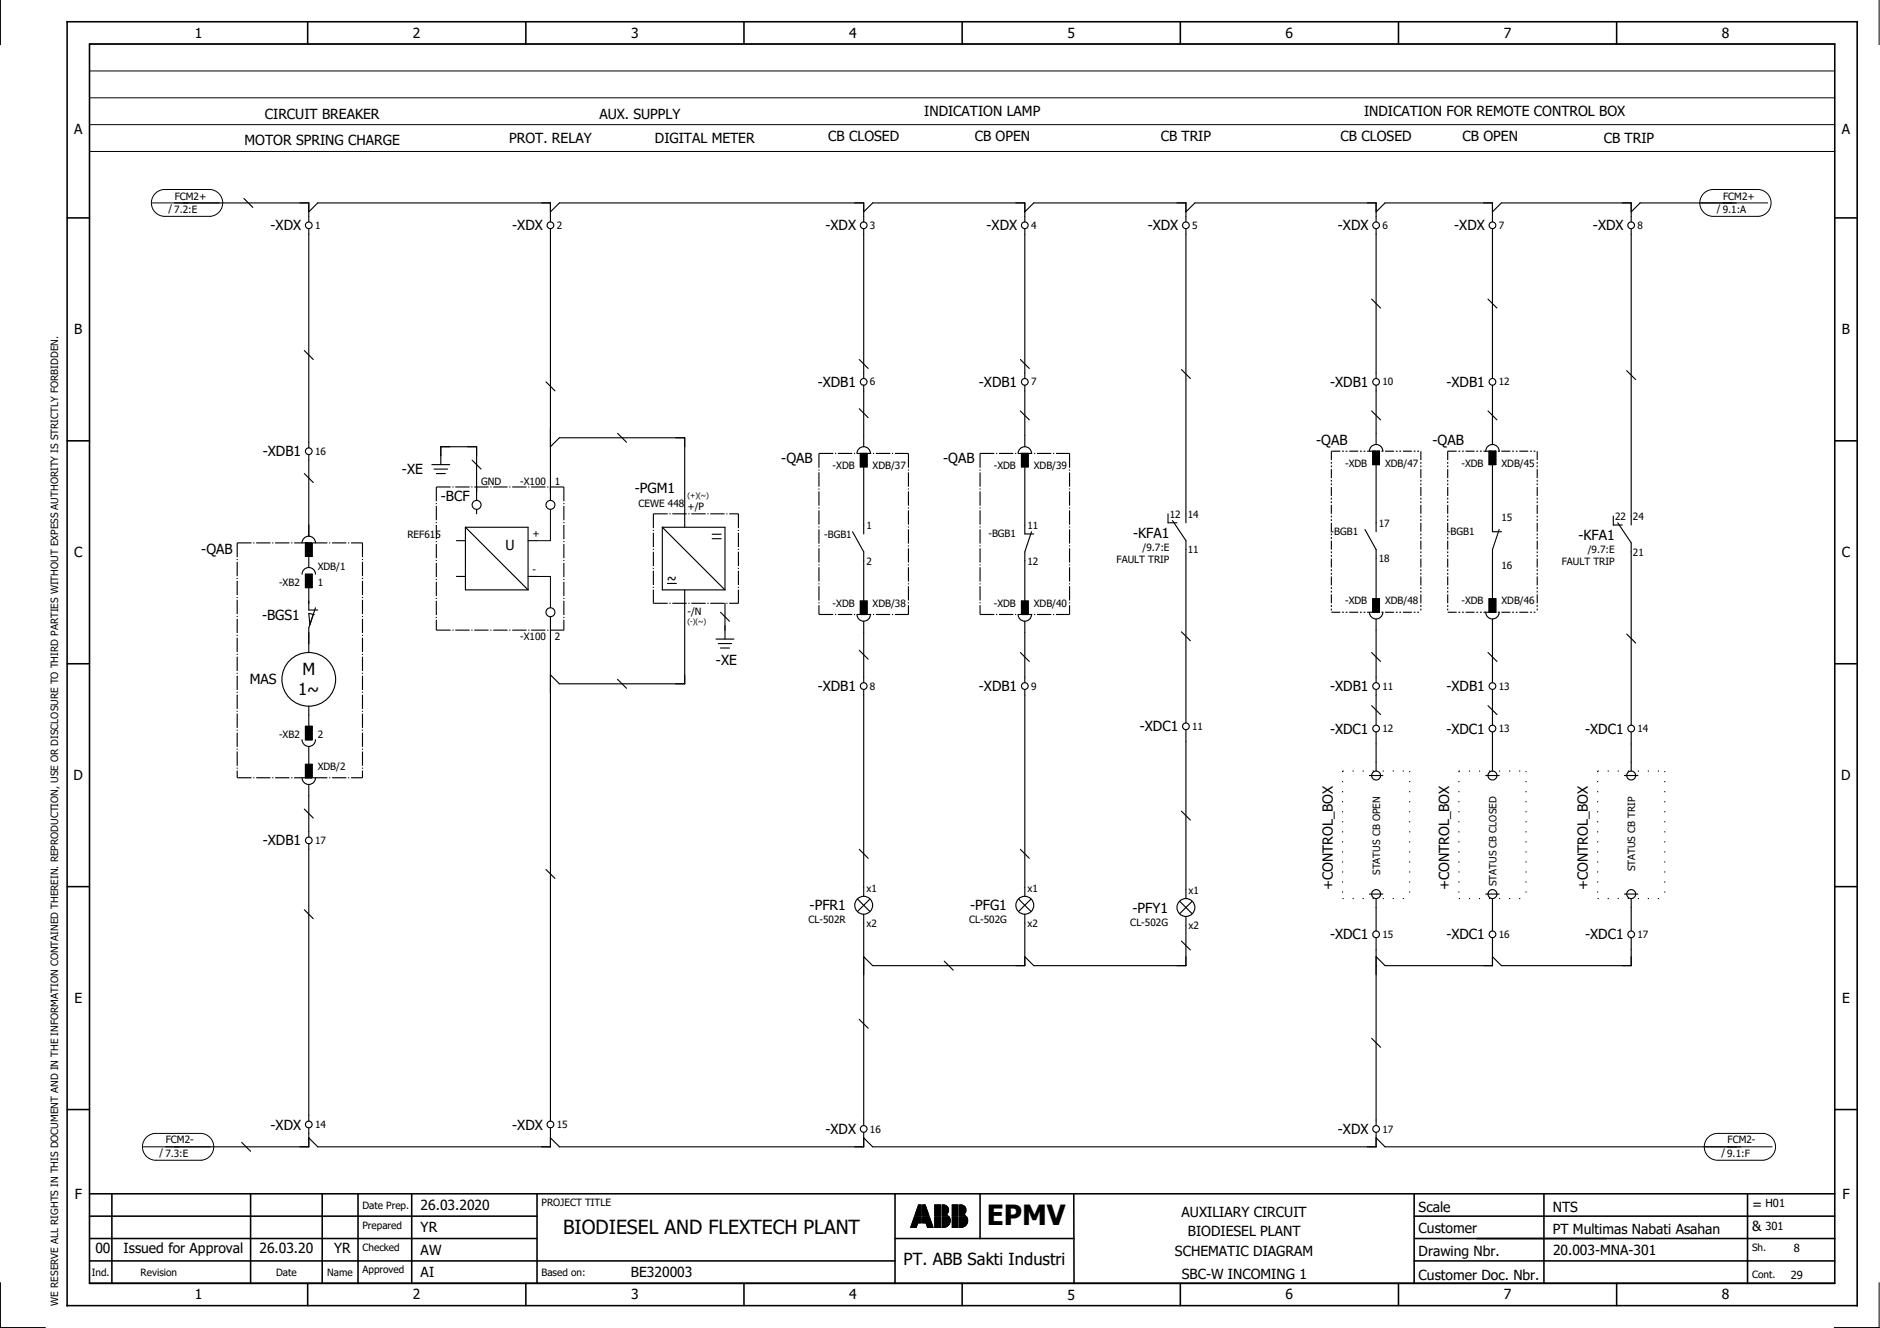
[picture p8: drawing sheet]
<svg xmlns="http://www.w3.org/2000/svg" width="297mm" height="210mm" viewBox="0 0 297 210" stroke-linecap="round" stroke-linejoin="round" font-family="sans-serif">
<g fill="none" stroke="#000" stroke-width=".25">
<path d="M10.6 3.4h282.8v203h-282.8zM14.1 7h275.8v195.8h-275.8zM48.6 3.4v3.6M83.1 3.4v3.6M117.6 3.4v3.6M152 3.4v3.6M186.5 3.4v3.6M221 3.4v3.6M255.4 3.4v3.6M10.6 34.4h3.5M289.9 34.4h3.5M10.6 69.7h3.5"/>
<path d="M289.9 69.7h3.5M10.6 104.9h3.5M289.9 104.9h3.5M10.6 140.1h3.5M289.9 140.1h3.5M10.6 175.4h3.5M289.9 175.4h3.5M14.1 195.8h70.7M14.1 188.7h275.8M14.1 192.2h70.7M14.1 199.3h127.3M17.7 188.7v14.1"/>
<path d="M39.6 188.7v14.1M50.9 188.7v14.1M56.6 188.7v14.1M65.1 188.7v14.1M84.8 188.7v14.1M141.4 195.8h28.3M141.4 188.7v14.2M154.8 188.7v7.1M169.7 188.7v14.2M223.4 195.8h66.5M223.4 188.7v14.1M223.4 192.2h66.5"/>
<path d="M223.4 199.3h66.5M243.9 188.7v14.1M276.1 188.7v14.2M14.1 202.9h275.8M48.6 202.8v3.6M83.1 202.8v3.6M117.6 202.8v3.6M152 202.8v3.6M186.5 202.8v3.6M221 202.8v3.6M255.4 202.8v3.6"/>
</g>
<g fill="none" stroke="#000" stroke-width=".16">
<path d="M.1 0v7M296.9 0v7M14.1 11.2h275.8M14.1 15.5h275.8M14.1 19.7h275.8M14.1 7h275.8M14.1 23.9h275.8M24 32.1h10.6M24.6 30.5l1-.5h.6h7a2.13 2.13 0 0 1 2 2.1 2.13 2.13 0 0 1-2 2.1h-7a2.12 2.12 0 0 1-2.1-1.3 2.12 2.12 0 0 1 .5-2.4zM268.7 32.1h10.6M269.3 30.5l.9-.5h.6h7.1a2.13 2.13 0 0 1 1.9 2.1 2.13 2.13 0 0 1-1.9 2.1h-7.1a2.12 2.12 0 0 1-2.1-1.3 2.12 2.12 0 0 1 .6-2.4zM84.8 91.1h2.2v5"/>
<path d="M87 80.5v5h-2.2M23.2 179.7l1-.5 .5-.1h7.1a2.13 2.13 0 0 1 2 2.2 2.13 2.13 0 0 1-2 2.1h-7.1a2.12 2.12 0 0 1-2-1.3 2.12 2.12 0 0 1 .5-2.4zM270 179.7l.9-.5 .6-.1h7.1a2.13 2.13 0 0 1 1.9 2.2 2.13 2.13 0 0 1-1.9 2.1h-7.1a2.12 2.12 0 0 1-2.1-1.3 2.12 2.12 0 0 1 .6-2.4zM22.6 181.3h10.6M143.9 193.9v.1M144 193.7v.3M144 193.6v.4M144.1 193.4v.6M144.1 193.3v.7M144.2 193.1v.9M144.3 193v1M144.3 192.8v1.2"/>
<path d="M144.4 192.6v1.4M144.4 192.5v1.5M144.5 192.3h1.1v1h-.6l-.2 .7h-.9zM144.5 192.3v1.7M144.6 192v.1M144.6 192.3v1.7M144.6 191.8v.3M144.7 191.7v.4M144.7 192.3v1.7M144.8 191.5v.6M144.8 192.3v1.7M144.8 191.4v.7"/>
<path d="M144.8 192.3v1.6M144.9 191.2v.9M144.9 192.3v1.4M144.9 191.1v1M144.9 192.3v1.3M145 190.9v1.2M145 192.3v1.1M145 190.7v1.4M145 192.3v1M145.1 190.6v1.5M145.1 192.3v1M145.1 190.5h.5v1.6h-1.1z"/>
<path d="M145.1 190.5v1.6M145.2 190.5v1.6M145.2 192.3v1M145.3 190.5v1.6M145.3 192.3v1M145.4 190.5v1.6M145.4 192.3v1M145.5 190.5v1.6M145.5 192.3v1M145.8 190.5h.4l.6 1.6h-1zM145.8 192.3h1l.6 1.7h-.9l-.2-.7h-.5zM145.8 190.5v1.6"/>
<path d="M145.8 192.3v1M145.9 190.5v1.6M145.9 192.3v1M146 190.5v1.6M146 192.3v1M146.1 190.5v1.6M146.1 192.3v1M146.2 190.5v1.6M146.2 192.3v1M146.2 190.6v1.5M146.3 190.8v1.3M146.3 192.3v1"/>
<path d="M146.4 190.9v1.2M146.4 192.3v1.2M146.4 191.1v1M146.4 192.3v1.3M146.5 191.2v.9M146.5 192.3v1.5M146.5 191.4v.7M146.5 192.3v1.6M146.6 191.6v.5M146.6 192.3v1.7M146.6 191.7v.4M146.7 191.9v.2"/>
<path d="M146.7 192.3v1.7M146.7 192v.1M146.8 192.3v1.7M146.8 192.4v1.6M146.9 192.5v1.5M147 192.7v1.3M147 192.8v1.2M147.1 193v1M147.1 193.1v.9M147.2 193.3v.7M147.2 193.5v.5M147.3 193.6v.4"/>
<path d="M147.3 193.8v.2M147.4 193.9v.1M147.7 190.5h.9v1.6h-.9zM147.7 192.3h.9v1.7h-.9zM147.7 190.5v1.6M147.7 192.3v1.7M147.8 190.5v1.6M147.8 192.3v1.7M147.9 190.5v1.6M147.9 192.3v1.7M148 190.5v1.6M148 192.3v1.7"/>
<path d="M148.1 190.5v1.6M148.1 192.3v1.7M148.2 190.5v1.6M148.2 192.3v1.7M148.3 190.5v1.6M148.3 192.3v1.7M148.4 190.5v1.6M148.4 192.3v1.7M148.5 190.5v1.6M148.5 192.3v1.7M148.6 190.5v1.6M148.6 192.3v1.7"/>
<path d="M148.8 190.5a.82 .82 0 0 1 1 .4 .82 .82 0 0 1-.3 1l.3 .2h-1zM148.9 190.5v1.6M148.9 192.3v1.7M149 190.5v1.6M149 192.3v1.7M149.1 190.5v1.6M149.1 192.3v1.7M149.2 190.5v1.6M149.2 192.3v1.7M149.3 190.5v1.6M149.3 192.3v1.7M149.4 190.5v1.6"/>
<path d="M149.4 192.3v1.6M149.5 190.6v1.5M149.5 192.3v1.6M149.6 190.6v1.3M149.6 192v.1M149.6 192.3v1.6M149.6 190.7v1.2M149.7 190.7v1.1M149.7 192v.1M149.7 192.3v1.5M149.7 190.8v.9M149.7 192.1h.1"/>
<path d="M149.8 190.9v.7M149.8 192.3v1.4M149.8 191v.5M149.9 192.3v1.3M150 192.3a1.06 1.06 0 0 1-.9 1.7M150 192.3h-1.2v1.7h.3M150 192.4v1.1M150.1 192.5v.9M150.1 192.7v.5M150.4 190.5h1v1.6h-1zM150.4 192.3h1v1.7h-1zM150.5 190.5v1.6"/>
<path d="M150.5 192.3v1.7M150.6 190.5v1.6M150.6 192.3v1.7M150.7 190.5v1.6M150.7 192.3v1.7M150.8 190.5v1.6M150.8 192.3v1.7M150.9 190.5v1.6M150.9 192.3v1.7M151 190.5v1.6M151 192.3v1.7M151.1 190.5v1.6"/>
<path d="M151.1 192.3v1.7M151.2 190.5v1.6M151.2 192.3v1.7M151.3 190.5v1.6M151.3 192.3v1.7M151.6 190.5a.82 .82 0 0 1 1 .4 .82 .82 0 0 1-.4 1l.3 .2h-.9zM151.7 190.5v1.6M151.7 192.3v1.7M151.8 190.5v1.6M151.8 192.3v1.7M151.9 190.5v1.6M151.9 192.3v1.7"/>
<path d="M152 190.5v1.6M152 192.3v1.7M152.1 190.5v1.6M152.1 192.3v1.7M152.2 190.5v1.6M152.2 192.3v1.6M152.3 190.6v1.5M152.3 192.3v1.6M152.3 190.6v1.3M152.3 192v.1M152.4 190.7v1.1M152.4 192v.1"/>
<path d="M152.4 192.3v1.6M152.4 192.3v1.5M152.5 190.8v.9M152.5 192.1h.1M152.5 192.3v1.5M152.5 190.9v.7M152.5 192.3v1.4M152.6 191v.5M152.6 192.3v1.4M152.7 192.3v1.3M152.7 192.3a1.06 1.06 0 0 1-.9 1.7M152.7 192.3h-1.1v1.7h.2"/>
<path d="M152.8 192.4v1.1M152.8 192.5v.9M152.9 192.7v.5M269.4 181.3h10.6M.1 202.8v7h7M296.9 202.8v7h-7.1"/>
</g>
<g fill="none" stroke="#000" stroke-width=".18">
<path d="M27.6 32.1h21.2v3M38.5 31.4l1.4 1.4M48.8 36.1v34.7M48.8 33.5l1.4-1.4h36.8v3M87 33.5l1.4-1.4h48.1v3M87 36.1v43M136.5 33.5l1.4-1.4h24v3M136.5 36.1v23.7M161.9 33.5l1.4-1.4h24.1v3M161.9 36.1v23.7M187.4 33.5l1.4-1.4h28.6v3M187.4 36.1v46.5"/>
<path d="M217.4 33.5l1.4-1.4h17v3M217.4 36.1v23.7M235.8 33.5l1.4-1.4h20.5v3M235.8 36.1v23.7M257.7 36.1v46.9M274.3 32.1h-15.2l-1.4 1.4M48.1 55.4l1.4 1.4M135.8 56.8l1.4 1.4M161.2 56.8l1.4 1.4M186.7 58.4l1.4 1.4M216.7 47.3l1.4 1.4M235.1 47.3l1.4 1.4"/>
<path d="M257 58.6l1.4 1.4M48.1 74.9l1.4 1.4M48.8 71.8v13M68.2 73.4h2.9M68.6 74.1h2.1M68.9 74.9h1.5M69.6 73.4v-2.8h5.7v8.5M74.6 72.7l1.4 1.4M86.3 60.4l1.4 1.4M87 70.6l1.4-1.4h19.8v14.1M97.6 68.5l1.4 1.4M135.4 71.7a1.06 1.06 0 0 1 1.1-1.1 1.06 1.06 0 0 1 1 1.1"/>
<path d="M135.8 64.6l1.4 1.4M135.9 71.7h1.1v2.1h-1.1zM136.5 60.9v9.7M136.5 73.8v10.6M160.9 71.7a1.06 1.06 0 0 1 1-1.1 1.06 1.06 0 0 1 1.1 1.1M161.2 65l1.4 1.4M161.4 71.7h1v2.1h-1zM161.9 60.9v9.7M161.9 73.8v10.6h1.4M216.4 71.3a1.06 1.06 0 0 1 1-1 1.06 1.06 0 0 1 1.1 1M216.7 65l1.4 1.4M216.9 71.3h1.1v2.1h-1.1z"/>
<path d="M217.4 60.9v9.4M217.4 73.4v10.6M234.7 71.3a1.06 1.06 0 0 1 1.1-1 1.06 1.06 0 0 1 1.1 1M235.1 65l1.4 1.4M235.3 71.3h1v2.1h-1zM235.8 60.9v9.4M235.8 73.4v10.6h1.4M47.7 85.8a1.06 1.06 0 0 1 1.1-1 1.06 1.06 0 0 1 1 1M47.7 90.8a1.06 1.06 0 0 1 1.1-1.1 1.06 1.06 0 0 1 1 1.1M48.3 85.8h1v2.1h-1zM48.3 90.8h1v2.1h-1zM48.8 87.9v1.8"/>
<path d="M48.8 91.8v4.6h1.4M49.5 97.1h.1M49.5 97.1l-.7-.2 .2 1.8M49.8 96.1l-1 3.1v3.9M72.1 85.5h1.4M72.1 91.1h1.4M73.5 83.3v9.9h9.9M73.5 83.3h9.9v9.9M73.5 83.3l9.9 9.9M75.3 80.5v.7M83.4 85.5h1.4M83.4 91.1h1.4"/>
<path d="M87 97.5v79.7M104.6 83.3h9.9v9.9M104.6 83.3v9.9h9.9M104.6 83.3l9.9 9.9M105.5 92.2h1.4M108.2 93.2v14.9h-19.8l-1.4-1.4M112.5 84.4h1.4M112.5 85.1h1.4M113.8 96.8l1.5 1.4M114.5 95.4v5.6M134.7 84l1.8 3.2v7.8M135.4 97.1a1.06 1.06 0 0 0 1.1 1.1 1.06 1.06 0 0 0 1-1.1"/>
<path d="M135.9 95h1.1v2.1h-1.1zM136.5 98.2v9.7M160.9 97.1a1.06 1.06 0 0 0 1 1.1 1.06 1.06 0 0 0 1.1-1.1M161.4 95h1v2.1h-1zM161.9 98.2v9.7M163 84l-1.1 3.2v7.8M184.5 81.2v1.4h1.5M185.3 82.3l2.1 3.2v28.8M186.7 99.9l1.4 1.4M215.7 83.7l1.7 3.2v7.8M216.4 96.8a1.06 1.06 0 0 0 1 1 1.06 1.06 0 0 0 1.1-1M216.9 94.7h1.1v2.1h-1.1z"/>
<path d="M217.4 97.8v10.1M234.7 96.8a1.06 1.06 0 0 0 1.1 1 1.06 1.06 0 0 0 1.1-1M235.3 94.7h1v2.1h-1zM235.8 97.8v10.1M236.9 83.7l-1.1 3.2v7.8M254.9 81.6v1.4h1.4M255.6 82.6l2.1 3.2v28.8M47.7 116.9a1.06 1.06 0 0 0 1.1 1.1 1.06 1.06 0 0 0 1-1.1M48.3 114.8h1v2.1h-1zM48.8 111.6v3.6M48.8 118v2.8M97.6 107.4l1.4 1.4"/>
<path d="M113.1 101h2.9M113.5 101.7h2.1M113.8 102.4h1.5M135.8 102.8l1.4 1.4M136.5 109v32.7M161.2 103.1l1.4 1.4M161.9 109v32.7M187.4 115.3v26.7M216.7 103.1l1.4 1.4M216.7 111.5l1.4 1.4M217.4 109v5.6M217.4 115.7v6.2"/>
<path d="M235.1 103.1l1.4 1.4M235.1 111.5l1.4 1.4M235.8 109v5.6M235.8 115.7v6.2M257 100.2l1.4 1.4M257.7 115.7v6.2M47.7 122.9a1.06 1.06 0 0 0 1.1 1.1 1.06 1.06 0 0 0 1-1.1M48.1 127.9l1.4 1.4M48.3 120.8h1v2.1h-1zM48.8 124v8.3M48.8 133.4v43.8M86.3 137.4l1.4 1.4"/>
<path d="M135.8 134.2l1.4 1.5M161.2 134.2l1.4 1.5M186.7 128.2l1.4 1.4M216.4 122.6h2.1M234.7 122.6h2.2M256.7 122.6h2.1M48.1 143.8l1.4 1.4M135.5 142.1l2 2M136.5 144.5v33.4M137.5 142.1l-2 2M149.2 151.9l1.4 1.4M160.9 142.1l2 2"/>
<path d="M161.9 144.5v8.1h-24l-1.4-1.4M162.9 142.1l-2 2M186.4 142.4l2 2M186.7 148.7l1.4 1.5M187.4 144.9v7.7h-24.1l-1.4-1.4M188.4 142.4l-2 2M216.4 141.3h2.1M217.4 142v5.2M217.4 148.2v29.7M234.7 141.3h2.2M235.8 148.2v4.4h-17l-1.4-1.4M235.8 142v5.2"/>
<path d="M256.7 141.3h2.1M257.7 148.2v4.4h-20.5l-1.4-1.4M257.7 142v5.2M48.8 178.3v3h-22.6M87 178.3v3h-36.8l-1.4-1.4M135.8 161.1l1.4 1.4M136.5 179v2.3h-48.1l-1.4-1.4M216.7 164.1l1.4 1.4M217.4 179v2.3h-79.5l-1.4-1.4M217.4 179.9l1.4 1.4h56.3M38.2 180.6l1.4 1.4"/>
<circle cx="48.8" cy="35.6" r=".53"/>
<circle cx="87" cy="35.6" r=".53"/>
<circle cx="136.5" cy="35.6" r=".53"/>
<circle cx="161.9" cy="35.6" r=".53"/>
<circle cx="187.4" cy="35.6" r=".53"/>
<circle cx="217.4" cy="35.6" r=".53"/>
<circle cx="235.8" cy="35.6" r=".53"/>
<circle cx="257.7" cy="35.6" r=".53"/>
<circle cx="48.8" cy="71.3" r=".53"/>
<circle cx="75.3" cy="79.8" r=".71"/>
<circle cx="87" cy="79.8" r=".71"/>
<circle cx="136.5" cy="60.4" r=".53"/>
<circle cx="161.9" cy="60.4" r=".53"/>
<circle cx="217.4" cy="60.4" r=".53"/>
<circle cx="235.8" cy="60.4" r=".53"/>
<circle cx="87" cy="96.8" r=".71"/>
<circle cx="48.8" cy="107.4" r="4.2"/>
<circle cx="136.5" cy="108.4" r=".53"/>
<circle cx="161.9" cy="108.4" r=".53"/>
<circle cx="187.4" cy="114.8" r=".53"/>
<circle cx="217.4" cy="108.4" r=".53"/>
<circle cx="217.4" cy="115.2" r=".53"/>
<circle cx="235.8" cy="108.4" r=".53"/>
<circle cx="235.8" cy="115.2" r=".53"/>
<circle cx="257.7" cy="115.2" r=".53"/>
<circle cx="48.8" cy="132.8" r=".53"/>
<circle cx="217.4" cy="122.6" r=".71"/>
<circle cx="235.8" cy="122.6" r=".71"/>
<circle cx="257.7" cy="122.6" r=".71"/>
<circle cx="136.5" cy="143.1" r="1.41"/>
<circle cx="161.9" cy="143.1" r="1.41"/>
<circle cx="187.4" cy="143.4" r="1.41"/>
<circle cx="217.4" cy="141.3" r=".71"/>
<circle cx="217.4" cy="147.7" r=".53"/>
<circle cx="235.8" cy="141.3" r=".71"/>
<circle cx="235.8" cy="147.7" r=".53"/>
<circle cx="257.7" cy="141.3" r=".71"/>
<circle cx="257.7" cy="147.7" r=".53"/>
<circle cx="48.8" cy="177.7" r=".53"/>
<circle cx="87" cy="177.7" r=".53"/>
<circle cx="136.5" cy="178.4" r=".53"/>
<circle cx="217.4" cy="178.4" r=".53"/>
</g>
<g fill="none" stroke="#000" stroke-width=".18" stroke-dasharray="2.3 .3 .2 .3" stroke-linecap="butt">
<path d="M68.9 77h20.2M68.9 77v22.6M89.1 77v22.6M129.4 71.7h14.1M129.4 71.7v25.4M143.5 71.7v25.4M154.8 71.7h14.2M154.8 71.7v25.4M169 71.7v25.4M37.5 85.8h19.8M37.5 85.8v37.1M57.3 85.8v37.1"/>
<path d="M68.9 99.6h20.2M103.2 95.4h13.5M103.2 81.2h13.5M103.2 81.2v14.2M116.7 81.2v14.2M129.4 97.1h14.1M135.9 97.1h1.1M154.8 97.1h14.2M161.4 97.1h1M216.9 96.8h1.1M235.3 96.8h1M48.3 116.9h1"/>
<path d="M37.5 122.9h19.8M48.3 122.9h1"/>
</g>
<path d="M135.9 71.7h1.1v2.1h-1.1zM161.4 71.7h1v2.1h-1zM216.9 71.3h1.1v2.1h-1.1zM235.3 71.3h1v2.1h-1zM48.3 85.8h1v2.1h-1zM48.3 90.8h1v2.1h-1zM135.9 95h1.1v2.1h-1.1zM161.4 95h1v2.1h-1zM216.9 94.7h1.1v2.1h-1.1zM235.3 94.7h1v2.1h-1zM48.3 114.8h1v2.1h-1zM48.3 120.8h1v2.1h-1z" fill="#000" stroke="#000" stroke-width=".16"/>
<path d="M210.4 71.3h14.1M210.4 71.3v25.5M224.5 71.3v25.5M228.7 71.3h14.2M228.7 71.3v25.5M242.9 71.3v25.5M210.4 96.8h14.1M228.7 96.8h14.2" fill="none" stroke="#000" stroke-width=".18" stroke-dasharray="1.4 .3 .3 .3 .3 .3" stroke-linecap="butt"/>
<path d="M212.1 121.9h10.6M212.1 121.9v20.1M222.7 121.9v20.1M230.5 121.9h10.6M230.5 121.9v20.1M241.1 121.9v20.1M252.4 121.9h10.6M252.4 121.9v20.1M263 121.9v20.1M212.1 142h10.6M230.5 142h10.6M252.4 142h10.6" fill="none" stroke="#000" stroke-width=".18" stroke-dasharray=".2 1.4 .2 1.4" stroke-linecap="butt"/>
<text font-size="4.4" x="155.9" y="193.6">EPMV</text>
<text font-size="3.1" x="89" y="195.1">BIODIESEL AND FLEXTECH PLANT</text>
<g font-size="2.6">
<text x="47.8" y="106.7">M</text>
<text x="47.1" y="109.9">1~</text>
<text x="142.8" y="200">PT. ABB Sakti Industri</text>
</g>
<g font-size="2.2">
<text x="30.8" y="6">1</text>
<text x="65.2" y="6">2</text>
<text x="99.7" y="6">3</text>
<text x="134.2" y="6">4</text>
<text x="168.7" y="6">5</text>
<text x="203.1" y="6">6</text>
<text x="237.6" y="6">7</text>
<text x="272.1" y="6">8</text>
<text x="11.7" y="21.2">A</text>
<text x="38.6" y="23">MOTOR SPRING CHARGE</text>
<text x="41.8" y="18.7">CIRCUIT BREAKER</text>
<text x="80.5" y="22.6">PROT. RELAY</text>
<text x="94.7" y="18.7">AUX. SUPPLY</text>
<text x="103.5" y="22.6">DIGITAL METER</text>
<text x="130.9" y="22.3">CB CLOSED</text>
<text x="146" y="18.4">INDICATION LAMP</text>
<text x="154" y="22.3">CB OPEN</text>
<text x="183.4" y="22.3">CB TRIP</text>
<text x="211.8" y="22.3">CB CLOSED</text>
<text x="215.5" y="18.4">INDICATION FOR REMOTE CONTROL BOX</text>
<text x="231.1" y="22.3">CB OPEN</text>
<text x="253.4" y="22.6">CB TRIP</text>
<text x="291" y="21.2">A</text>
<text x="42.7" y="36.4">-XDX</text>
<text x="80.9" y="36.4">-XDX</text>
<text x="130.4" y="36.4">-XDX</text>
<text x="155.9" y="36.4">-XDX</text>
<text x="181.3" y="36.4">-XDX</text>
<text x="211.4" y="36.4">-XDX</text>
<text x="229.8" y="36.4">-XDX</text>
<text x="251.7" y="36.4">-XDX</text>
<text x="11.7" y="52.9">B</text>
<text x="291" y="52.9">B</text>
<text x="129.2" y="61.2">-XDB1</text>
<text x="154.7" y="61.2">-XDB1</text>
<text x="210.2" y="61.2">-XDB1</text>
<text x="228.6" y="61.2">-XDB1</text>
<text x="208" y="70.3">-QAB</text>
<text x="226.3" y="70.3">-QAB</text>
<text x="41.5" y="72.1">-XDB1</text>
<text x="63.5" y="74.9">-XE</text>
<text x="100.3" y="77.9">-PGM1</text>
<text x="123.4" y="73.2">-QAB</text>
<text x="149" y="73.1">-QAB</text>
<text x="69.6" y="79.2">-BCF</text>
<text x="11.7" y="88.1">C</text>
<text x="31.8" y="87.6">-QAB</text>
<text x="79.9" y="87">U</text>
<text x="179" y="85">-KFA1</text>
<text x="249.4" y="85.3">-KFA1</text>
<text x="291" y="88.1">C</text>
<text x="105.4" y="92.1">~</text>
<text x="41.4" y="97.9">-BGS1</text>
<text x="113.1" y="105.1">-XE</text>
<text x="39.5" y="108.1">MAS</text>
<text x="129.2" y="109.2">-XDB1</text>
<text x="154.7" y="109.2">-XDB1</text>
<text x="210.2" y="109.2">-XDB1</text>
<text x="228.6" y="109.2">-XDB1</text>
<text x="180.1" y="115.6">-XDC1</text>
<text x="210.1" y="116">-XDC1</text>
<text x="228.5" y="116">-XDC1</text>
<text x="250.5" y="116">-XDC1</text>
<text x="11.6" y="123.3">D</text>
<text x="290.9" y="123.3">D</text>
<text x="41.5" y="133.6">-XDB1</text>
<text x="127.9" y="143.9">-PFR1</text>
<text x="153.3" y="143.9">-PFG1</text>
<text x="210.6" y="140.7" transform="rotate(-90 210.6 140.7)">+CONTROL_BOX</text>
<text x="229" y="140.7" transform="rotate(-90 229 140.7)">+CONTROL_BOX</text>
<text x="250.9" y="140.7" transform="rotate(-90 250.9 140.7)">+CONTROL_BOX</text>
<text x="178.9" y="144.2">-PFY1</text>
<text x="210.1" y="148.5">-XDC1</text>
<text x="228.5" y="148.5">-XDC1</text>
<text x="250.5" y="148.5">-XDC1</text>
<text x="11.8" y="158.6">E</text>
<text x="291.1" y="158.6">E</text>
<text x="42.7" y="178.5">-XDX</text>
<text x="80.9" y="178.5">-XDX</text>
<text x="130.4" y="179.2">-XDX</text>
<text x="211.4" y="179.2">-XDX</text>
<text x="11.8" y="189.5">F</text>
<text x="66.5" y="191.2">26.03.2020</text>
<text x="224.1" y="191.5">Scale</text>
<text x="245.4" y="191.5">NTS</text>
<text x="276.8" y="191.1">=</text>
<text x="291.1" y="189.5">F</text>
<text x="15.1" y="198">00</text>
<text x="19.5" y="198">Issued for Approval</text>
<text x="41" y="198">26.03.20</text>
<text x="52.8" y="198">YR</text>
<text x="66.5" y="194.8">YR</text>
<text x="186.7" y="192.3">AUXILIARY CIRCUIT</text>
<text x="187.7" y="195.4">BIODIESEL PLANT</text>
<text x="224.1" y="194.9">Customer</text>
<text x="245.4" y="195">PT Multimas Nabati Asahan</text>
<text x="276.8" y="194.6">&amp;</text>
<text x="66.5" y="198.3">AW</text>
<text x="66.5" y="201.8">AI</text>
<text x="99.7" y="201.8">BE320003</text>
<text x="185.6" y="198.6">SCHEMATIC DIAGRAM</text>
<text x="186.7" y="202.1">SBC-W INCOMING 1</text>
<text x="224.1" y="198.6">Drawing Nbr.</text>
<text x="224.1" y="202.3">Customer Doc. Nbr.</text>
<text x="245.4" y="198.3">20.003-MNA-301</text>
<text x="30.8" y="205.4">1</text>
<text x="65.2" y="205.4">2</text>
<text x="99.7" y="205.4">3</text>
<text x="134.2" y="205.4">4</text>
<text x="168.7" y="205.4">5</text>
<text x="203.1" y="205.4">6</text>
<text x="237.6" y="205.4">7</text>
<text x="272.1" y="205.4">8</text>
</g>
<g font-size="1.8">
<text x="278.9" y="190.8">H01</text>
<text x="278.9" y="194.3">301</text>
<text x="283.4" y="197.9">8</text>
<text x="282.9" y="202.1">29</text>
</g>
<g font-size="1.6">
<text x="26.6" y="33.6">/ 7.2:E</text>
<text x="27.6" y="31.5">FCM2+</text>
<text x="271.3" y="33.6">/ 9.1:A</text>
<text x="272.2" y="31.5">FCM2+</text>
<text x="49.8" y="36.2">1</text>
<text x="88" y="36.2">2</text>
<text x="137.5" y="36.2">3</text>
<text x="162.9" y="36.2">4</text>
<text x="188.4" y="36.2">5</text>
<text x="218.4" y="36.2">6</text>
<text x="236.8" y="36.2">7</text>
<text x="258.7" y="36.2">8</text>
<text x="137.5" y="60.9">6</text>
<text x="162.9" y="60.9">7</text>
<text x="218.4" y="60.9">10</text>
<text x="236.8" y="60.9">12</text>
<text x="49.8" y="71.9">16</text>
<text x="76" y="76.6">GND</text>
<text x="82.2" y="76.6">-X100</text>
<text x="87.7" y="76.6">1</text>
<text x="131.6" y="74.2">-XDB</text>
<text x="137.9" y="74.2">XDB/37</text>
<text x="157" y="74.2">-XDB</text>
<text x="163.3" y="74.2">XDB/39</text>
<text x="212.5" y="73.8">-XDB</text>
<text x="218.8" y="73.8">XDB/47</text>
<text x="230.9" y="73.8">-XDB</text>
<text x="237.2" y="73.8">XDB/45</text>
<text x="100.9" y="80.2">CEWE 448</text>
<text x="108.6" y="80.6">+/P</text>
<text x="136.9" y="83.6">1</text>
<text x="162.3" y="83.6">11</text>
<text x="184.8" y="81.9">12</text>
<text x="187.7" y="81.9">14</text>
<text x="217.8" y="83.3">17</text>
<text x="237.2" y="82.3">15</text>
<text x="255.2" y="82.2">22</text>
<text x="258" y="82.2">24</text>
<text x="64.4" y="85.1">REF615</text>
<text x="84.1" y="84.8">+</text>
<text x="130.2" y="85.1">-BGB1</text>
<text x="136.9" y="89.2">2</text>
<text x="156.2" y="84.8">-BGB1</text>
<text x="162.3" y="89.2">12</text>
<text x="176.4" y="88.9">FAULT TRIP</text>
<text x="180.5" y="87">/9.7:E</text>
<text x="187.7" y="87.5">11</text>
<text x="210.2" y="84.6">-BGB1</text>
<text x="217.8" y="88.9">18</text>
<text x="228.6" y="84.6">-BGB1</text>
<text x="237.2" y="89.9">16</text>
<text x="246.8" y="89.3">FAULT TRIP</text>
<text x="250.9" y="87.4">/9.7:E</text>
<text x="258" y="87.8">21</text>
<text x="44.1" y="92.6">-XB2</text>
<text x="50.2" y="92.6">1</text>
<text x="50.2" y="90.1">XDB/1</text>
<text x="84.1" y="90.5">-</text>
<text x="131.6" y="95.9">-XDB</text>
<text x="137.9" y="95.9">XDB/38</text>
<text x="157" y="95.9">-XDB</text>
<text x="163.3" y="95.9">XDB/40</text>
<text x="212.5" y="95.5">-XDB</text>
<text x="218.8" y="95.5">XDB/48</text>
<text x="230.9" y="95.5">-XDB</text>
<text x="237.2" y="95.5">XDB/46</text>
<text x="82.2" y="101.2">-X100</text>
<text x="87.7" y="101.2">2</text>
<text x="108.6" y="97.2">-/N</text>
<text x="137.5" y="109">8</text>
<text x="162.9" y="109">9</text>
<text x="218.4" y="109">11</text>
<text x="236.8" y="109">13</text>
<text x="44.1" y="116.6">-XB2</text>
<text x="50.2" y="116.6">2</text>
<text x="188.4" y="115.4">11</text>
<text x="218.4" y="115.7">12</text>
<text x="236.8" y="115.7">13</text>
<text x="258.7" y="115.7">14</text>
<text x="50.2" y="121.7">XDB/2</text>
<text x="49.8" y="133.4">17</text>
<text x="258.4" y="137.7" transform="rotate(-90 258.4 137.7)">STATUS CB TRIP</text>
<text x="136.9" y="140.9">x1</text>
<text x="162.3" y="140.9">x1</text>
<text x="187.8" y="141.3">x1</text>
<text x="218.1" y="138.3" transform="rotate(-90 218.1 138.3)">STATUS CB OPEN</text>
<text x="236.5" y="140.1" transform="rotate(-90 236.5 140.1)">STATUS CB CLOSED</text>
<text x="127.8" y="145.9">CL-502R</text>
<text x="136.9" y="146.5">x2</text>
<text x="153.1" y="145.9">CL-502G</text>
<text x="162.3" y="146.5">x2</text>
<text x="178.6" y="146.3">CL-502G</text>
<text x="187.8" y="146.9">x2</text>
<text x="218.4" y="148.3">15</text>
<text x="236.8" y="148.3">16</text>
<text x="258.7" y="148.3">17</text>
<text x="49.8" y="178.3">14</text>
<text x="88" y="178.3">15</text>
<text x="137.5" y="179">16</text>
<text x="218.4" y="179">17</text>
<text x="25.2" y="182.8">/ 7.3:E</text>
<text x="26.2" y="180.7">FCM2-</text>
<text x="272" y="182.8">/ 9.1:F</text>
<text x="273" y="180.7">FCM2-</text>
<text x="57.3" y="191">Date Prep.</text>
<text x="85.6" y="190.6">PROJECT TITLE</text>
<text x="57.3" y="194.2">Prepared</text>
<text x="57.3" y="197.8">Checked</text>
<text x="276.8" y="197.7">Sh.</text>
<text x="14.5" y="201.6">Ind.</text>
<text x="22.2" y="201.6">Revision</text>
<text x="43.6" y="201.6">Date</text>
<text x="51.7" y="201.6">Name</text>
<text x="57.3" y="201.3">Approved</text>
<text x="85.6" y="201.6">Based on:</text>
<text x="276.8" y="201.9">Cont.</text>
<text x="9.2" y="206.4" transform="rotate(-90 9.2 206.4)">WE RESERVE ALL RIGHTS IN THIS DOCUMENT AND IN THE INFORMATION CONTAINED THEREIN. REPRODUCTION, USE OR DISCLOSURE TO THIRD PARTIES WITHOUT EXPESS AUTHORITY IS STRICTLY FORBIDDEN.</text>
</g>
<g font-size="1.1">
<text x="108.6" y="78.8">(+)(~)</text>
<text x="108.6" y="98.7">(-)(~)</text>
</g>
</svg>
